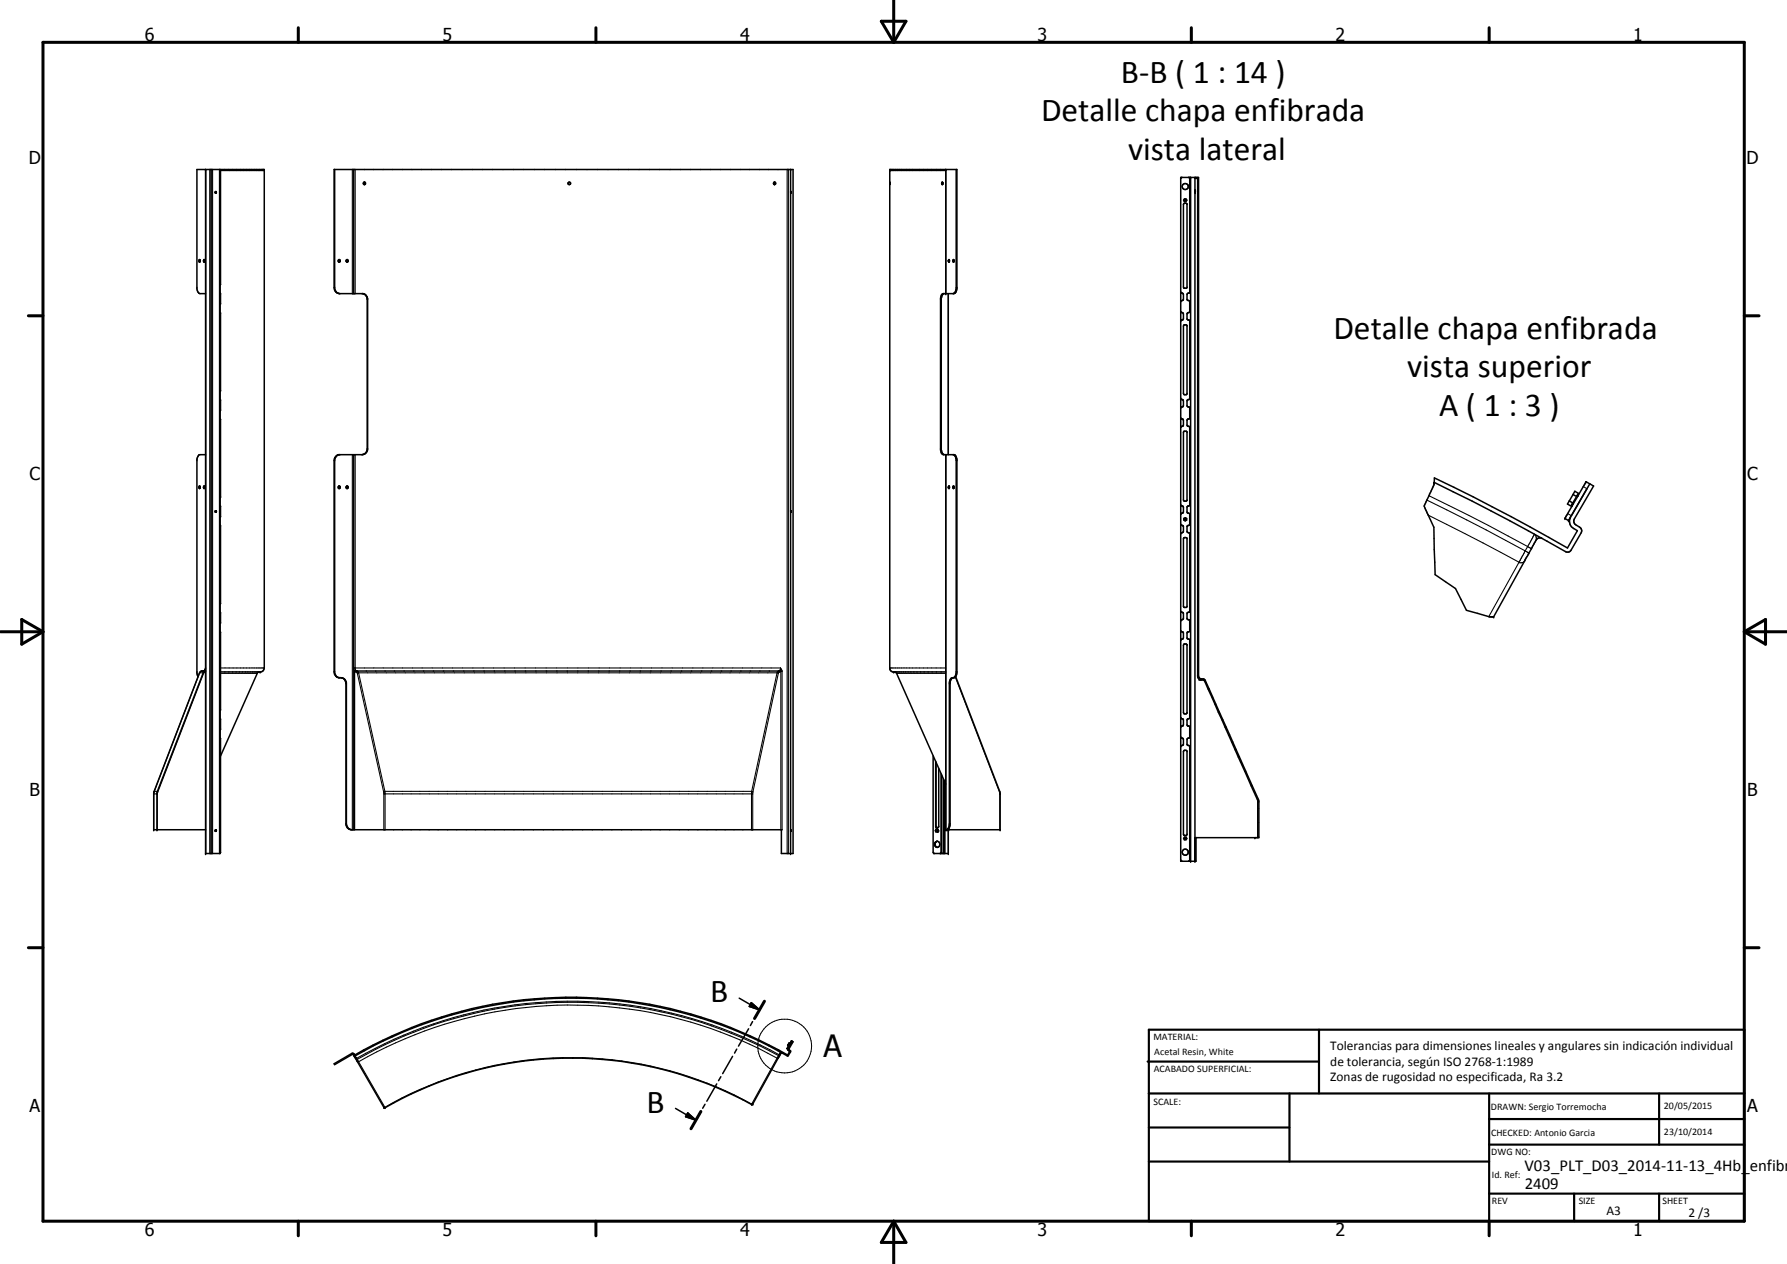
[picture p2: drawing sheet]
<svg xmlns="http://www.w3.org/2000/svg" width="420mm" height="297mm" viewBox="0 0 420 297" stroke-linecap="round" stroke-linejoin="round" font-family="sans-serif">
<g fill="none" stroke="#000" stroke-width=".35">
<path d="M48.3 39.8v160.8h3.5M51.6 39.8v160.8M78.7 39.8v28l.5 .9 .7 .3M185.9 39.8v160.8M222.4 39.8v29.2M224.8 39.8v28l-.2 .8-.5 .4M50.6 45.1l.1-.1 .1 .3-.1 .1zM50.7 45.3h.1M50.8 45v.4M50.8 45l-.1 .1M51.8 40v-.2v160.8M51.8 40h10.3"/>
<path d="M51.8 40v27M85.5 42.9h.4v.4h-.4zM85.6 42.8l.2 .3-.2 .2M133.6 42.9h.5v.3a.31 .31 0 0 1-.4 .1 .31 .31 0 0 1-.1-.4zM181.9 42.9h.4l.1 .3-.5 .1zM182.2 42.8l-.2 .2 .2 .3M185.9 45.3l.1 .1M186 45l-.1 .1M186 45h.1M186 45.4h.1M186 45v.4M209.2 40h13.2"/>
<path d="M221.6 42.9v.4M221.6 42.9h-.2v.2v.2h.2M277.8 41.7l-.2 .3M278.3 47.8h.5l.3 .1v19.7l-.2 .1h-.5l-.2-.2zM278.5 46.7h.3l.2 .3-.2 .4h-.3l-.2-.4zM278.6 47l.2 .1-.1 .1zM279.6 41.7l.1 .2v26.8l-.6 .5v1.2l.6 .4v2.5l-.6 .5v1.1l.6 .5v18.3l-.5 .3-.1 .2v1.1l.1 .2 .5 .3v2.5l-.5 .3-.1 .2v1.1l.1 .2 .5 .3v18.3l-.6 .5v1.2l.6 .4v2.5l-.6 .4v1.3l.6 .3v18.4l-.5 .3-.1 .2v1.3l.6 .3v2.5l-.5 .2-.1 .3v1.2l.6 .4v18.3l-.6 .5v1.1l.1 .3 .5 .2v2.5l-.6 .5v1.1l.6 .5v26.8l-.2 .2M279.9 41.7v160.7M281 41.9h.6M281 41.7v160.7M281 44.7v.4M281 44.7h.1"/>
<path d="M281.6 41.7v117.3l.2 .5 .6 .3M47 61.1a.26 .26 0 0 0-.2 .2 .26 .26 0 0 0 .1 .3l.1-.1M47 61.1v.4M48 61l.1 .2-.1 .4-.2-.3zM48.1 61.1v.4M48.3 69l-1.6-.1-.4-1.1v-28h15.8v117.2l-.2 .6-.5 .3h-9.6M51.8 68.8v2.8M51.8 73.4v18.6M79.7 61l-.2 .2 .2 .4M79.7 61l.2 .3-.2 .3M79.7 61a.3 .3 0 0 1 .3 .3 .3 .3 0 0 1-.3 .3M81.6 61a.3 .3 0 0 1 .3 .3 .3 .3 0 0 1-.3 .3"/>
<path d="M81.6 61l.1 .2-.1 .4M81.6 61l-.2 .3 .2 .3M85.3 69l.7 .4 .3 1v35l-.2 .8-.8 .6M221.9 69l-.4 .4-.2 .7v35.6l.2 .7 .5 .4M223 69v37.8M223.2 61.1l-.1-.1-.1 .2 .1 .4 .1-.1M223.2 61.1v.4M224.1 61l.2 .2-.1 .4-.1-.2zM224.3 61.1v.4M277.6 68.6l.6 .6v1.2l-.6 .5M277.6 73.2l.6 .6v1.1l-.6 .6M278.3 76.4l.5-.1 .3 .2v16.1l-.2 .2h-.5l-.2-.3z"/>
<path d="M51.8 98.4v18.6M51.8 93.9h.1M51.8 93.9v2.7M277.6 93.6l.6 .6v1.1l-.6 .6M277.6 98.2l.6 .6v1.1l-.6 .6M47 114.3a.26 .26 0 0 0-.2 .2 .26 .26 0 0 0 .1 .3l.1-.1M47 114.3v.4M48 114.2l.1 .2-.1 .4-.2-.3zM48.1 114.3v.4M48.3 106.8l-1.6 .1-.4 1.1v50.1l.3 .9M51.8 118.8v.1M51.8 118.9v2.6"/>
<path d="M79.7 106.8l-.7 .5-.3 .7v50.1l.3 .8 .7 .4M79.7 114.2l.2 .3-.2 .3M79.7 114.2l-.2 .2 .2 .4M79.7 114.2a.3 .3 0 0 1 .3 .3 .3 .3 0 0 1-.3 .3M81.6 114.2a.3 .3 0 0 1 .3 .3 .3 .3 0 0 1-.3 .3M81.6 114.2l.1 .2-.1 .4M81.6 114.2l-.2 .3 .2 .3M85.1 106.8l.8-.2 .5-.9v-35.6l-.3-.7-.7-.4h-5.6a1.39 1.39 0 0 1-1.2-1.4v-27.8h107.9v160.8h-2.8v-5.6M85.2 106.8h-5.6l-.8 .7-.2 .7v49.7a1.48 1.48 0 0 0 1.9 1.4l.6 .4 .3 .7v33.1l.4 1.1 .7 .3M222.4 106.8v88.2M223.2 114.3l-.1-.1-.1 .2 .1 .4 .1-.1M223.2 114.3v.4"/>
<path d="M224.1 114.2l.2 .2-.1 .4-.1-.2zM224.2 106.8l.4 .5 .2 .7v50.1l-.2 .8-.4 .4M224.3 114.3v.4M277.6 118.6l.6 .6v1.2l-.6 .5M278.3 101.4l.6-.1 .2 .2v16.1a.48 .48 0 0 1-.9-.1zM337.2 113.4l-.2 .8-1.5 3.3a1.97 1.97 0 0 0-.3 2.3l1.9 4.1 .3 11.1 4.8 3.3 2.6 5.1 5.4 1.5h1l9.3-16.8a2.55 2.55 0 0 1 1.4-1.7l.6 .1M337.2 113.4l.1-1.1 9.1 4.5 8.9 4.6 13.2 7.4 2.4-4.1-.9-.5a1.97 1.97 0 0 1-.7-2.7M337.2 113.4a563.2 563.2 0 0 1 31.3 16.4l.4-.1 .5-.4 2.4-4.1 .1-.6a2.21 2.21 0 0 0-1.5-1.4l-.4-.6 .2-.6 4.5-7.8-1.8-1-5 8.6 .9 .5 .5-.8M369 117.7l.8 .5M369 117.7l-.5 .7 1.1 .6M369.6 118.4l.3 .1M369.7 118.3l.2 .1"/>
<path d="M369.8 118.2l-.3 .5 .1 .1M369.9 116.2l.4-.8 .8 .6-.3 .5M369.9 116.2l1 .6M369.9 116.2l-.9 1.5M370.7 117.1l-.2-.1-.7 1.2M370.8 116.5l.2 .1M370.8 116.5h.2M370.8 116.4l.2 .1M371 116.1l.2 .1M373.1 114.9l-3.6 6.3M373.8 113.7l-4.5 7.8M50.7 120.3l.1 .1"/>
<path d="M50.8 120l-.2 .1v.2h.3M50.8 120.1h-.1l.1 .3M50.8 120.1h.1M50.8 120.1h-.1M50.9 120.1v.2M51.8 123.4v18.6M51.8 121.5v.1M185.9 120.3l.1 .1M186 120l-.1 .1M186 120v.1M186 120.1v.3M186 120.4h.1"/>
<path d="M277.6 123.2l.6 .5v1.3l-.6 .5M277.9 120.6h.1M277.9 125.2h.1M278.3 126.4l.5-.1 .3 .2v16.1l-.2 .1h-.5l-.2-.2zM278.3 121.8l.4-.1 .3 .1v.4l-.3 .2-.4-.2zM278.6 122h.2l-.2 .2zM48.3 157.3l-.5 .4M48.3 157v.1M51.8 143.8v2.8M51.8 148.4v18.6M60.9 157.9l-.4 .2-8.7 19.6M80.1 159.3a1.38 1.38 0 0 1 1.3 1.4v33.1l.3 .8 1 .4"/>
<path d="M183.2 157.7h-99.9v37.3M210.3 157.9l.5 .3 11.6 26.1M222.4 157.9h-12.5l-.5-.3-.2-.4v-117.4h15.8v28l-.2 .8-.4 .4h-2.7l-.4 .4-.2 .7v35.6l.2 .7 .4 .4h2.7l.4 .5 .2 .7v50.1a1.01 1.01 0 0 1-1.2 1.2l-.3 .2-.3 .9v33.1a1.29 1.29 0 0 1-.7 1.5M224.1 159.3a1.29 1.29 0 0 0-.7 1.4v33.1l-.3 .9-.4 .3M224.7 159l10.4 27 .1 9h-13.2M277.6 143.6l.6 .6v1.3l-.4 .1-.2 .3M277.6 148.2l.6 .6v1.2l-.4 .2-.2 .3M278.3 151.4l.6-.1 .2 .2v16.1a.47 .47 0 0 1-.5 .2 .47 .47 0 0 1-.4-.3zM281.9 159.8h1l.3 .3 12.4 27.8 .1 8.9M51.8 168.8v2.8M51.8 173.4v27.1M219.4 177.7v22.6l.2 .2"/>
<path d="M220 178.9v15.4l.1 .2 .6-.2v-13.7M220.1 179.2v15l.1 .3M277.6 168.6l.6 .6v1.1l-.6 .6M277.6 173.2l.6 .6v1.1l-.6 .6M278.3 176.4l.5-.1 .3 .2v19.6a.47 .47 0 0 1-.5 .3 .47 .47 0 0 1-.4-.4zM36.9 195l.1-9 10.8-27.9 .5-.4h-1l-.4 .5-10.8 28.1v8.7h12.2M50.7 195.2l.1 .2M50.8 195v.4M50.8 195.1l-.1-.1-.1 .3 .3-.1M50.8 195.1l.1 .1M50.8 195.1l-.1 .1M50.9 195.1v.2"/>
<path d="M82.6 195h101.3M185.9 195.3l.1 .1M186 195l-.1 .1M186 195h.1M186 195.4h.1M186 195v.4M220.1 194.9h.2M220.1 194.9l-.2 .3 .1 .3h.4M220.1 194.9h.3M220.1 199l.3 .1M220.1 195.1l.2 .1-.1 .1zM220.2 195.2l.1 .1z"/>
<path d="M220.2 199.1h.2M220.2 194.9h.3M220.4 197.7a.75 .75 0 0 0-.5 .6 .75 .75 0 0 0 .2 .7M220.4 197.7a.71 .71 0 0 0-.7 .6 .71 .71 0 0 0 .4 .8M220.4 197.7a.75 .75 0 0 1 .6 .7 .75 .75 0 0 1-.6 .7M220.4 194.9h.1M220.4 194.9l.1 .3M220.5 194.9l.2 .3M220.5 195.2h.2M220.5 195.2l-.1 .3M220.7 195.2l-.3 .3M221.3 181.9v18.5"/>
<path d="M221.4 182.1v18.3l-.3 .1M221.9 183.3v17.3M222 183.6v17M222.2 195v5.6M223 195v5.6h-3.5M223 194.8v.2M278.5 196.7h.4l.1 .4-.2 .3h-.3l-.2-.4zM278.6 197h.2v.1h-.2zM281 196.8h15v-8.4l-.1-.6-12.5-27.8-.4-.4-.8-.1-.4-.5v-117.3h-4.2v160.7h3.6v-5.6M219.5 200.5v.1M219.6 200.5l.1 .1M221.1 200.5l-.1 .1"/>
<path d="M221.3 200.4l-.2 .2M277.6 202.1l.3 .3M173.8 234.6l4.8 2.7M176.6 235.6l2 1.7-2.4-.8zM179.7 235.3l-2.3 4.1M83.2 248v.1M83.2 248.1l.2 .2M83.4 248.3l.5 .4-.4-.2M83.4 248.3v.1M165.8 259.5l-.6 .9M168.5 254.7l-2.3 4.1M169.5 253l-.6 1"/>
<path d="M172.2 248.2l-2.3 4.1M173.2 246.5l-.5 1M176 241.8l-2.4 4M176.9 240.1l-.5 .9M183.9 247.4h-.2l-.4 .5-6.4 11.6a88.7 88.7 0 0 0-86.6 .8l-6.9-12M185.1 246.4h.1M185.2 245.5l.3 .2M185.2 245.5l.2 .4M185.3 246.4l.1 .5 .3 .2-.5 .8a102.1 102.1 0 0 0-101.8 0l-.3-.3h-.4l-4.1 2.4 .1 .2 4.2-2.5 .3 .3M185.3 246.4l-.1 .1-.1-.1M185.4 245.8h.1M185.5 245.2v-.1l.2 .2"/>
<path d="M185.5 245.7l-.1 .1M185.5 245.7h.1M185.5 245.2l.2 .2M185.5 245.2l-.3 .3M185.6 245.4l-.1 .3M185.7 245.3h.1M186.1 244.9l-.7 1.4M186.3 244.7l.2 .1-1 1.7 .4 .4v.3l-.6 .9a102.6 102.6 0 0 0-102 0l-.1-.1M186.3 244.7l-1 1.7M186.3 244.7l-.2-.1-1 1.8M158.8 260.5l4.8 2.7M161.7 261.5l1.9 1.7-2.4-.8z"/>
<path d="M164.8 261.2l-2.3 4.1"/>
<circle cx="278.7" cy="43.8" r=".73"/>
<circle cx="278.7" cy="200.3" r=".71"/>
</g>
<g fill="none" stroke="#000" stroke-width=".25">
<path d="M48.4 39.8v160.8M49.3 39.8v160.8M49.6 39.8v160.8M49.7 39.8v160.8M50 39.8v160.8M82.8 39.8v29.2M83.1 39.8v29.2M83.2 39.8v29.2M83.5 39.8v29.2M185.1 39.8v160.8M185.4 39.8v160.8M185.9 39.8v160.8"/>
<path d="M222.4 39.8v29.2M51.8 40.1h.1M51.8 66.8h.1M51.8 69.1h.1M51.8 71.4h.1M51.8 73.7h.1M78.6 67.6h.1M86.3 70.4h.1M221.1 70.4h.2M223 69v37.8M224.8 67.6h.2M51.8 91.8h.1"/>
<path d="M51.8 94.1h.1M51.8 96.4h.1M51.8 98.6h.1M51.8 116.8h.1M51.8 119h.1M78.6 108.2h.1M82.8 106.8v88.2M83.1 106.8v88.2M83.2 106.8v50.4l.3 .7h.3M83.5 106.8v50.5l.4 .4M86.3 105.4h.1M221.1 105.4h.2"/>
<path d="M222.4 106.8v88.2M224.8 108.2h.2M335.5 117.5l14 7 9.1 5M336 116.5a459.2 459.2 0 0 1 23.2 11.9M372.3 114.3l.8 .6M51.8 121.3h.1M51.8 123.6h.1M335.8 121.1l12.9 6.5 8.5 4.5M357.2 132.1l-7.2 12.8M358.5 131.8l-.7 .4-.6-.1M358.6 129.5l-1.4 2.6M358.6 129.5l.9 .5"/>
<path d="M359.2 128.4l-.6 1.1M359.2 128.4l.9 .5M359.5 130h.1M361.2 126.9l-.1-.9-.3-.5-1.6 2.9M368.6 120.7l.9 .5M46.9 158.1l1 .1M46.9 158.1v.1M46.9 158.1l-10.6 27.9M47.5 157.7l-.4 .1-.2 .3M47.9 158.2l-10.8 27.9M48.3 157.9h.1M48.3 157.9l-.4 .3"/>
<path d="M48.3 157.2l-.3 .4-.3 .1M48.3 157.7v.2M51.8 141.8h.1M51.8 144.1h.1M51.8 146.3h.1M51.8 148.6h.1M51.8 157h10.3M51.8 158.2h8.7M78.6 157.9h.1M83.2 157h100.3M83.8 157.9l.2 .3M83.9 157.7l-.2 .2"/>
<path d="M83.9 157.7l-.1 .2M83.9 157.7h.2l.2 .4M84 158.2l6.2 27.9M84.3 158.1l-.3 .1M84.3 158.1l6.2 27.9M84.3 158.1h98.4M182.7 158.1l.3 .1M182.7 158.1l-6 27.9M183 158.2l-6 27.9M183.2 157.9l-.2-.2-.3 .4M183.2 157.9l-.2 .3M183.5 157.9h-.1"/>
<path d="M183.5 157l.4 .6v37.4M183.5 157v.4l-.3 .3 .1 .2M183.5 157l.1 38M183.9 157.8l-.7 .1M209.2 157h.1M209.2 157h13.2M210.8 158.2h11.6M224.6 159.1l10.4 27M224.8 157.9h.2M51.8 166.8h.1M51.8 169h.1M51.8 171.3h.1"/>
<path d="M51.8 173.6h.1M81.4 160.7h.1M223.2 160.7h.2M36.1 186.6h.1M36.1 186.6h.9M36.3 186h.7M36.3 186h-.1M36.3 186l-.2 .4v8.6M36.9 186.6h.1M37 186h.1M37 186l.1 .1M37 186.6v8.4"/>
<path d="M37.1 186.1l-.1 .5M81.4 193.5h.1M90.2 186.1v8.9M90.2 186.6h86.8M90.5 186l-.3 .1M90.5 186v9M90.5 186h86.2M176.7 186l.3 .1M176.7 186v9M177 186.1v8.9M220 194.2h.1M221.8 183v17.6"/>
<path d="M222.3 184.1v10.9M222.7 195h.1M223 195v5.6M223.2 193.5h.2M235 186.1l.1 .5M235 186.1h.1M235 186v.1M235 186h.1M235.1 186.6h.1M235.1 186.6v8.4M235.2 186.6h.1M51.8 200.3h.1"/>
<path d="M221.2 200.5v.1M221.3 200.3h.1M83.5 248.1h.1M83.5 248.1l.5 .9M83.7 248.8h.1M84 249h-.2M84 249l.3 .5M84 249.5h.3M84.3 249.5l6.2 10.7M176.7 259.5h.1M176.7 259.5a87.6 87.6 0 0 0-86.2 .7M177 259.4l-.3 .1"/>
<path d="M182.7 248.7l-6 10.8M182.7 248.7a100.1 100.1 0 0 0-98.4 .8M183 248.6l-.3 .1M183 248.1l.2 .1M183 248.1l-.3 .6M183 248.1a101 101 0 0 0-99 .9M183.2 247.9a101.2 101.2 0 0 0-99.5 .9M183.2 247.9l-.2 .2M183.2 247.9h.1M183.3 247.9h.1M183.5 247.3h.1M183.5 247.3l.1 .2"/>
<path d="M183.5 247.3l-.3 .6M185.2 246.2l.2 .1M186 244.9h.1M90.2 260.1l.3 .1M90.5 260.3h.1M90.5 260.2v.1"/>
</g>
<g fill="#000">
<circle cx="48.3" cy="39.8" r=".18"/>
<circle cx="185.9" cy="39.8" r=".18"/>
<circle cx="209.2" cy="39.8" r=".18"/>
<circle cx="222.4" cy="39.8" r=".18"/>
<circle cx="209.2" cy="40" r=".18"/>
<circle cx="279.9" cy="41.7" r=".18"/>
<circle cx="281" cy="45.2" r=".18"/>
<circle cx="281.6" cy="41.9" r=".18"/>
<circle cx="222.4" cy="69" r=".18"/>
<circle cx="222.4" cy="106.8" r=".18"/>
<circle cx="337.2" cy="113.4" r=".18"/>
<circle cx="372.9" cy="113.2" r=".18"/>
<circle cx="367.9" cy="121.8" r=".18"/>
<circle cx="368.8" cy="122.3" r=".18"/>
<circle cx="61.2" cy="157.9" r=".18"/>
<circle cx="210.1" cy="157.9" r=".18"/>
<circle cx="351.2" cy="144.9" r=".18"/>
<circle cx="36.1" cy="195" r=".18"/>
<circle cx="36.9" cy="195" r=".18"/>
<circle cx="220.3" cy="194.9" r=".18"/>
<circle cx="220.6" cy="195.2" r=".18"/>
<circle cx="220.6" cy="195.3" r=".18"/>
<circle cx="222.4" cy="195" r=".18"/>
<circle cx="222.7" cy="195" r=".18"/>
<circle cx="223" cy="195" r=".18"/>
<circle cx="235.2" cy="195" r=".18"/>
<circle cx="281" cy="196.8" r=".18"/>
<circle cx="295.1" cy="196.8" r=".18"/>
<circle cx="48.3" cy="200.6" r=".18"/>
<circle cx="185.9" cy="200.6" r=".18"/>
<circle cx="223" cy="200.6" r=".18"/>
<circle cx="279.9" cy="202.4" r=".18"/>
<circle cx="281" cy="202.4" r=".18"/>
<circle cx="281" cy="202.2" r=".18"/>
<circle cx="83.3" cy="248.2" r=".18"/>
<circle cx="177" cy="259.5" r=".18"/>
<circle cx="185.2" cy="246.5" r=".18"/>
<circle cx="90.2" cy="260.2" r=".18"/>
</g>
<g fill="none" stroke="#000" stroke-width=".71">
<path d="M10.1 9.9h400v277.1h-400zM70.1 6.5v3.4M140.1 6.5v3.4M207.2 5h5.8l-2.9 4.9zM210.1 0v9.9M280.1 6.5v3.4M350.1 6.5v3.4M6.7 74.2h3.4M410.1 74.2h3.5M.1 148.5h10M5.1 145.6l5 2.9-5 2.9zM410.1 148.5h10"/>
<path d="M410.1 148.5l5-2.9v5.8zM6.7 222.7h3.4M179.7 235.3l-2.3 4.1M410.1 222.7h3.5M164.8 261.2l-2.3 4.1M70.1 287v3.4M140.1 287v3.4M210.1 287v10M210.1 287l2.9 5h-5.8zM280.1 287v3.4M350.1 287v3.4"/>
</g>
<g fill="none" stroke="#000" stroke-width=".51">
<path d="M269.8 249.5h40.3M270.1 242h140v45h-140zM270.1 257h140M303.2 257v16M310.1 242v15M350.1 257v30M390.1 257v12M270.1 265h33.1M270.1 273h80M350.1 269h60M350.1 263h60M350.1 280.5h60"/>
<path d="M370.1 280.5v6.5M390.1 280.5v6.5"/>
</g>
<g fill="none" stroke="#000" stroke-width=".24">
<path d="M281.6 57.9l.2 .1M281.6 54.7h.2M281.6 51.4h.2M281.6 48l.2 .1M281.6 44.8h.2M281.6 77.6l.2 .1M281.6 74.3l.2 .1M281.6 71.1h.2M281.6 67.8l.2 .1M281.6 64.5l.2 .1M281.6 61.2l.2 .1M281.6 97.4l.2 .1"/>
<path d="M281.6 94.1h.2M281.6 90.8h.2M281.6 87.5h.2M281.6 84.2l.2 .1M281.6 80.9l.2 .1M281.6 117.1h.2M281.6 113.8l.2 .1M281.6 110.5l.2 .1M281.6 107.2l.2 .1M281.6 103.9l.2 .1M281.6 100.7h.2M281.6 136.8l.2 .1"/>
<path d="M281.6 133.5l.2 .1M281.6 130.2l.2 .1M281.6 127h.2M281.6 123.7h.2M281.6 120.4h.2M281.6 156.5l.2 .1M281.6 153.2l.2 .1M281.6 150h.2M281.6 146.7h.2M281.6 143.4h.2M281.6 140.1l.2 .1M283.3 160.3l.3 .1"/>
<path d="M285 164l.3 .1M286.7 167.8h.2M288.3 171.5l.3 .1M290 175.2l.3 .1M291.7 178.9l.2 .1M293.3 182.7l.3 .1M295 186.4l.2 .1M295.7 196.5l.3 .1M295.7 193.2l.3 .1M295.7 189.9l.3 .1"/>
<circle cx="184.5" cy="245.8" r="6.3"/>
</g>
<path d="M176.6 235.6l2 1.7-2.4-.8zM161.7 261.5l1.9 1.7-2.4-.8z" fill="#000"/>
<g font-size="7.9">
<text x="263.5" y="19.6">B-B ( 1 : 14 )</text>
<text x="244.8" y="28.5">Detalle chapa enfibrada</text>
<text x="265.2" y="37.5">vista lateral</text>
<text x="313.5" y="79.7">Detalle chapa enfibrada</text>
<text x="330.8" y="88.7">vista superior</text>
<text x="338.4" y="97.7">A ( 1 : 3 )</text>
<text x="167" y="235.6">B</text>
<text x="152" y="261.5">B</text>
</g>
<text font-size="7.2" x="193.6" y="248.5">A</text>
<g font-size="4.2">
<text x="34" y="9.6">6</text>
<text x="104" y="9.6">5</text>
<text x="174" y="9.6">4</text>
<text x="244" y="9.6">3</text>
<text x="314" y="9.6">2</text>
<text x="384" y="9.6">1</text>
<text x="6.8" y="38.7">D</text>
<text x="410.6" y="38.7">D</text>
<text x="7" y="112.9">C</text>
<text x="410.8" y="112.9">C</text>
<text x="7" y="187.1">B</text>
<text x="410.8" y="187.1">B</text>
<text x="7" y="261.4">A</text>
<text x="410.8" y="261.4">A</text>
<text x="34" y="290.4">6</text>
<text x="104" y="290.4">5</text>
<text x="174" y="290.4">4</text>
<text x="244" y="290.4">3</text>
<text x="314" y="290.4">2</text>
<text x="384" y="290.4">1</text>
</g>
<g font-size="3.9">
<text x="358.5" y="275.1">V03_PLT_D03_2014-11-13_4Hb_enfibr</text>
<text x="358.5" y="279.4">2409</text>
</g>
<g font-size="3.1">
<text x="312.7" y="246.8">Tolerancias para dimensiones lineales y angulares sin indicación individual</text>
<text x="312.7" y="250.4">de tolerancia, según ISO 2768-1:1989</text>
<text x="312.7" y="254">Zonas de rugosidad no especificada, Ra 3.2</text>
<text x="377.7" y="285.6">A3</text>
<text x="397" y="285.9">2 /3</text>
</g>
<g font-size="2.4">
<text x="271.2" y="244.4">MATERIAL:</text>
<text x="271.3" y="252">ACABADO SUPERFICIAL:</text>
<text x="271.4" y="247.9">Acetal Resin, White</text>
<text x="271.2" y="259.7">SCALE:</text>
<text x="350.6" y="260.8">DRAWN: Sergio Torremocha</text>
<text x="391.2" y="260.6">20/05/2015</text>
<text x="350.6" y="267">CHECKED: Antonio Garcia</text>
<text x="391.2" y="266.7">23/10/2014</text>
<text x="350.6" y="271.4">DWG NO:</text>
<text x="350.8" y="276.9">Id. Ref:</text>
<text x="350.8" y="282.8">REV</text>
<text x="371.2" y="282.9">SIZE</text>
<text x="390.9" y="282.9">SHEET</text>
</g>
</svg>
